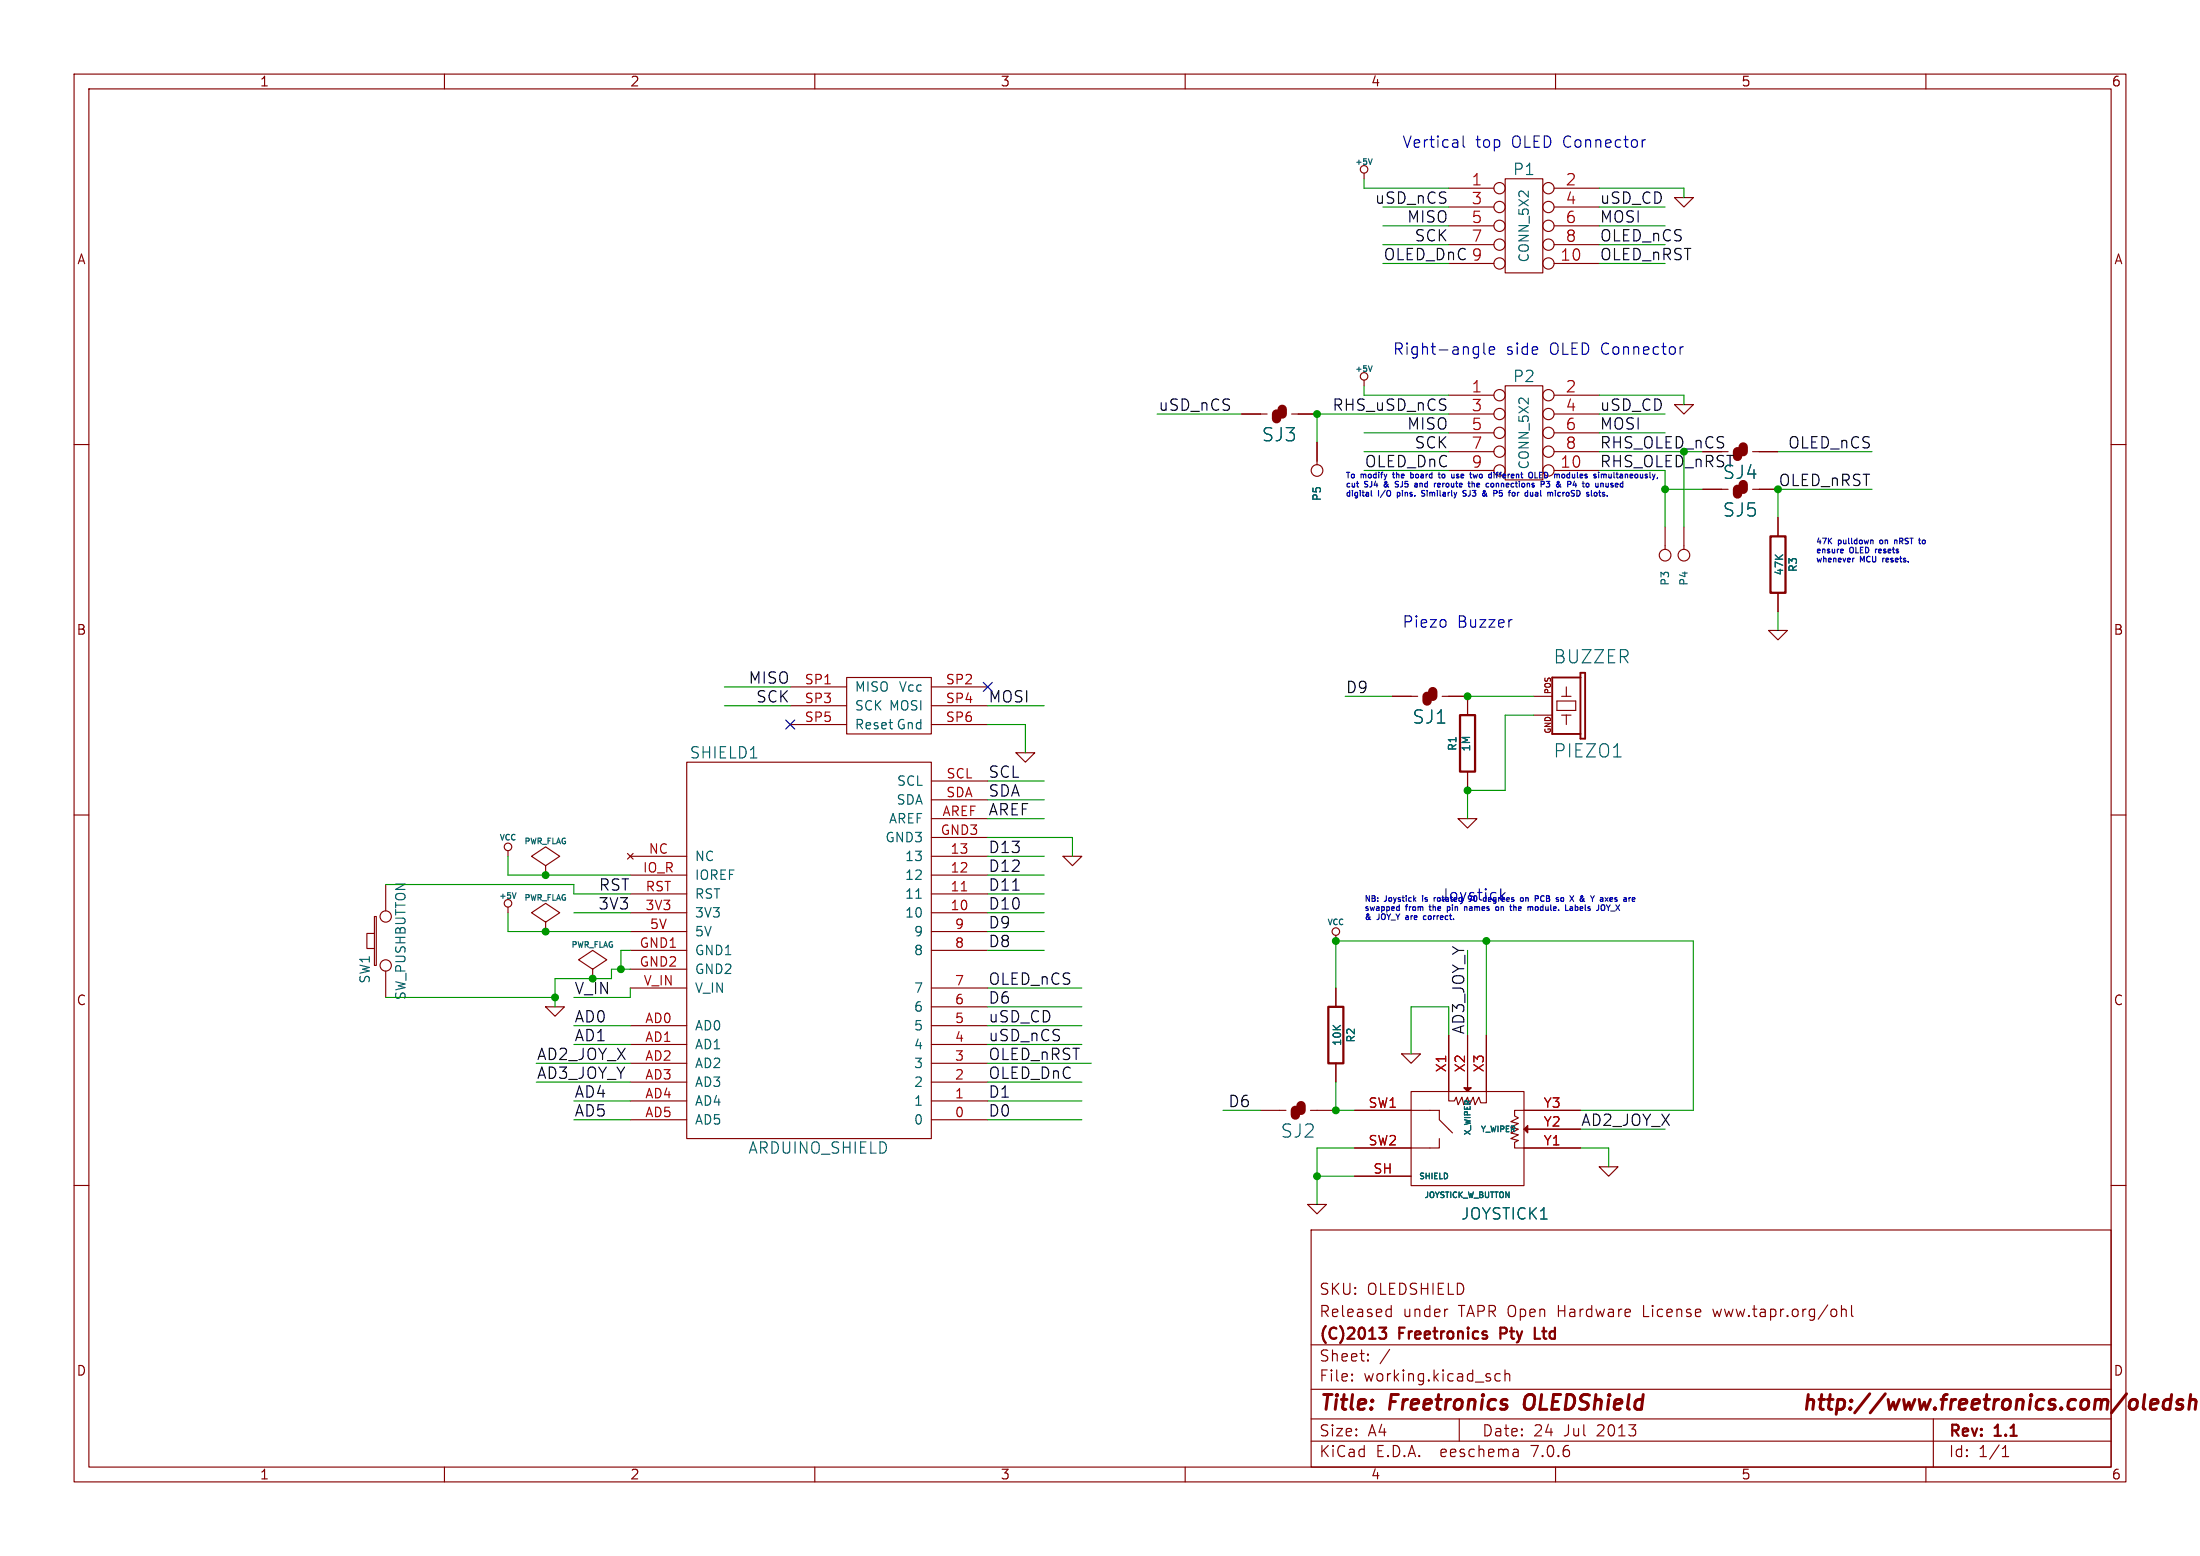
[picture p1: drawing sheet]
<svg xmlns="http://www.w3.org/2000/svg" width="297mm" height="210mm" viewBox="0 0 297 210" stroke-linecap="round" stroke-linejoin="round" font-family="sans-serif">
<g fill="none" stroke="#840000" stroke-width=".15">
<path d="M10 10h277v190h-277zM12 12h273v186h-273zM60 10v2M110 10v2M160 10v2M210 10v2M260 10v2M184.1 23.4v.7M195.6 25.4h6.1M195.6 35.6h6.1M195.6 27.9h6.1M195.6 30.5h6.1"/>
<path d="M195.6 33h6.1M203.2 24.1h5.1v12.7h-5.1zM209.8 25.4h6.1M209.8 35.6h6.1M209.8 27.9h6.1M209.8 30.5h6.1M209.8 33h6.1M226.1 26.7h2.5l-1.3 1.2zM10 60h2M167.6 55.9h3.5M174.4 55.9h3.4M177.8 59.7v3"/>
<path d="M184.1 51.3v.8M195.6 53.3h6.1M195.6 55.9h6.1M195.6 58.4h6.1M203.2 52.1h5.1v12.7h-5.1zM209.8 53.3h6.1M209.8 55.9h6.1M209.8 58.4h6.1M226.1 54.6h2.5l-1.3 1.3zM285 60h2M195.6 63.5h6.1M195.6 61h6.1"/>
<path d="M209.8 63.5h6.1M209.8 61h6.1M224.8 71.1v3.1M227.3 71.1v3.1M229.9 66h3.4M236.6 61h3.4M236.6 66h3.4M240 69.9v2.5M106.7 92.7h7.6M106.7 95.3h7.6M106.7 97.8h7.6M114.3 91.4h11.4v7.7h-11.4z"/>
<path d="M125.7 92.7h7.6M125.7 95.3h7.6M125.7 97.8h7.6M188 94h3.4M194.7 94h3.4v2.5M207 96.5h2.5M207 94h2.5M210.2 94.6h2.5v1.3h-2.5zM210.8 96.5h1.3M210.8 94h1.3M211.5 92.7v1.3M211.5 96.5v1.3"/>
<path d="M238.8 85.1h2.5l-1.3 1.3zM240 80v2.6M10 110h2M52.1 119.4v3.5M68.6 114.8v.8M73.7 116.8l1.9-1.2-1.9-1.3-1.9 1.3 1.9 1.2v1.3M73.7 118.1h.1M84.7 115.2l.8 .8M85.1 118.1h7.6M85.1 115.6h7.6M85.5 115.2l-.8 .8M92.7 102.9h33v50.8h-33z"/>
<path d="M125.7 118.1h7.6M125.7 115.6h7.6M125.7 110.5h7.6M125.7 113h7.6M125.7 105.4h7.6M125.7 108h7.6M137.2 101.6h2.5l-1.3 1.3zM143.5 115.6h2.5l-1.2 1.2zM196.8 110.5h2.6l-1.3 1.3zM198.1 104.1v2.6M285 110h2M50.5 123.7h.3v6.6h-.3z"/>
<path d="M50.5 126h-1v2h1M52.1 131.1v3.5M68.6 122.4v.8M73.7 124.5l1.9-1.3-1.9-1.3-1.9 1.3 1.9 1.3v1.2M73.7 125.7h.1M73.7 135.9h2.5l-1.3 1.3zM80 130.8l1.9-1.3-1.9-1.2-1.9 1.2 1.9 1.3v1.3M85.1 123.2h7.6M85.1 120.7h7.6M85.1 138.4h7.6M85.1 125.7h7.6M85.1 133.4h7.6"/>
<path d="M85.1 128.3h7.6M85.1 130.8h7.6M125.7 123.2h7.6M125.7 120.7h7.6M125.7 138.4h7.6M125.7 125.7h7.6M125.7 135.9h7.6M125.7 133.4h7.6M125.7 128.3h7.6M180.3 126.2v.8M180.3 133.4v2.5M195.6 139.7v8.9h.7l.3-.5 .2 1 .6-1 .2 1 .5-1 .3 1 .5-1 .2 1 .5-1 .3 .7h.8v-9.1"/>
<path d="M198.1 139.7v7.6M10 160h2M85.1 151.1h7.6M85.1 148.6h7.6M85.1 146.1h7.6M85.1 143.5h7.6M85.1 141h7.6M125.7 151.1h7.6M125.7 148.6h7.6M125.7 146.1h7.6M125.7 143.5h7.6M125.7 141h7.6"/>
<path d="M170.2 149.9h3.4M176.9 149.9h3.4M180.3 143.5v2.6M182.9 149.9h11.4v1.2l1.8 1.8M182.9 158.8h7.6M189.2 142.2h2.6l-1.3 1.3zM190.5 147.3h15.2v12.7h-15.2zM194.3 153.7v1.2h-11.4M205.7 152.4h7.7M213.4 149.9h-8.9v.7l.5 .3-1 .5 1 .2-1 .5 1 .3-1 .5 1 .3-1 .5 1 .2-.5 .3v.7h8.9M215.9 157.5h2.5l-1.2 1.3zM285 160h2"/>
<path d="M176.5 162.6h2.6l-1.3 1.2zM177 166h108v32h-108zM187.4 176.7l.4 .1M187.8 176.2v1.5M187.8 177.6l-.4 .1M195.3 176.7h.2M248.6 176.8a.37 .37 0 0 1 .6 .1v.8M248.6 176.2v1.5M250 176.2v1.3l.2 .2M60 198v2M110 198v2M160 198v2"/>
<path d="M177 194.5h108M177 191.5h108M177 187.5h108M177 181.5h108M182.5 186.3h.1l-.1 .1M182.5 186.3v.1M182.5 185.5v.1M182.5 185.5h.1l-.1 .1M184.7 183.6v.1M184.7 183.6h-.1l.1 .1M184.7 182.8v.1M184.7 182.8h-.1l.1 .1"/>
<path d="M187.6 182.1l-1.3 2M197 191.5v3M202.5 185.5l-.4-.1-.3 .3v.4l.2 .2 .1 .1 .4-.1M203.2 185.5a.37 .37 0 0 1 .6 .1v.8M203.2 184.9v1.5M204.9 195.7l.1 .9M205 196.5l-.2 .1M205 196h-.2M210 198v2M260 198v2M261 191.5v6.5M270.3 196.6h.9"/>
<path d="M270.3 195.5l.4-.4v1.5"/>
<circle cx="184.2" cy="22.9" r=".51"/>
<circle cx="202.4" cy="33" r=".76"/>
<circle cx="202.4" cy="35.6" r=".76"/>
<circle cx="202.4" cy="30.5" r=".76"/>
<circle cx="202.4" cy="27.9" r=".76"/>
<circle cx="202.4" cy="25.4" r=".76"/>
<circle cx="209" cy="35.6" r=".76"/>
<circle cx="209" cy="33" r=".76"/>
<circle cx="209" cy="25.4" r=".76"/>
<circle cx="209" cy="27.9" r=".76"/>
<circle cx="209" cy="30.5" r=".76"/>
<circle cx="184.2" cy="50.8" r=".51"/>
<circle cx="202.4" cy="55.9" r=".76"/>
<circle cx="202.4" cy="58.4" r=".76"/>
<circle cx="202.4" cy="53.3" r=".76"/>
<circle cx="209" cy="55.9" r=".76"/>
<circle cx="209" cy="53.3" r=".76"/>
<circle cx="209" cy="58.4" r=".76"/>
<circle cx="177.8" cy="63.5" r=".79"/>
<circle cx="202.4" cy="61" r=".76"/>
<circle cx="202.4" cy="63.5" r=".76"/>
<circle cx="209" cy="63.5" r=".76"/>
<circle cx="209" cy="61" r=".76"/>
<circle cx="224.8" cy="74.9" r=".79"/>
<circle cx="227.3" cy="74.9" r=".79"/>
<circle cx="68.6" cy="114.3" r=".51"/>
<circle cx="52.1" cy="123.7" r=".76"/>
<circle cx="52.1" cy="130.3" r=".76"/>
<circle cx="68.6" cy="121.9" r=".51"/>
<circle cx="180.3" cy="125.7" r=".51"/>
</g>
<g fill="none" stroke="#840000" stroke-width=".4">
<path d="M206 188.5a1.5 1.5 0 0 0 0 1.6M244 189.1a.49 .49 0 0 1 .9 .1l-.2 1M244.1 188.2l-.2 2M245.6 188.9h.7M245.9 188.2l-.2 1.7 .1 .2 .4 .1M246.7 188.9h.8M247.1 188.2l-.2 1.7v.2l.4 .1M248.1 189l.2-.1 .6 .1 .1 .3v.5a.66 .66 0 0 1-1 .3M248.1 188.9l-.2 2M249.8 190l.1 .1-.1 .1M249.8 190l-.1 .1 .1 .1M249.8 190v.2"/>
<path d="M249.9 189v.2M249.9 189l.1 .1-.1 .1M249.9 189l-.1 .1 .1 .1M252.4 188.1l-2 2.6M254.5 188.1l-2 2.6M254.9 188.9l.2 1.3 .5-.9"/>
</g>
<path d="M239 72.4h2v7.6h-2zM197.1 96.5h2v7.6h-2zM179.3 135.9h2.1v7.6h-2.1zM186.2 179.2h.9l-.5 .6a.41 .41 0 0 1 .5 .2v.4l-.1 .2-.6 .1-.2-.2M202.6 180h.5M203.1 179.2h-.5v1.5M207.2 179.2v1.5h.7" fill="none" stroke="#840000" stroke-width=".3"/>
<path d="M185.2 21.4l-.2 .8M185.2 49.4l-.2 .7M217.8 102.2h1M69.7 120.5l-.3 .7M123.6 121.2h.8" fill="none" stroke="#006464" stroke-width=".15"/>
<path d="M213.4 90.8h.6v8.9h-.6zM213.4 91.4h-3.9v7.7h3.9" fill="none" stroke="#840000" stroke-width=".25"/>
<path d="M172.3 55.9v.6M173.1 55.2v.7M234.6 66v.7M235.3 60.3v.7M235.3 65.4v.6M192.7 94v.6M193.4 93.3v.7M174.9 149.9v.6M175.6 149.2v.7" fill="none" stroke="#840000" stroke-width="1.3"/>
<g fill="#840000" stroke="#840000" stroke-width=".15">
<path d="M197.6 146.8h1l-.5 .5z"/>
<path d="M205.7 152.4l.5-.5v1z"/>
</g>
<path d="M129.8 120.2h.7" fill="none" stroke="#a90000" stroke-width=".15"/>
<path d="M136.7 120.1h.9" fill="none" stroke="#0f0f0f" stroke-width=".15"/>
<g fill="none" stroke="#0000c2" stroke-width=".15">
<path d="M197.5 18.4v1.3l.2 .2M222.1 18.9h-.3l-.1 .2M199.5 46.8l.1 .1M199.6 46.8v1.2l-.1 .3M199.6 47.7l-.1 .1M200.3 46.3v1.3l.2 .2M201.1 47.3l.7-.1-.1-.3-.4-.1-.2 .2v.7l.2 .1 .4-.1M227.2 46.8l-.2 .1-.2 .2M183.1 65.2h.3M183.3 65.7h.1M184.6 66.5l.2 .1v.4M184.8 66.9l-.3 .1"/>
<path d="M184.8 66.6l-.3 .1M185.1 66.2v.7l.1 .1M186.9 65.4v.3M188.4 65.7h.3M188.5 65l-.1 .1v.2l.3 .1M188.6 66.5v.7M188.6 66.9l.1 .1M188.7 65h.1M188.7 66.5h-.1M190.5 63.7v.8M190.8 64.4l-.3 .1M191.1 65.2l.2 .1v.4"/>
<path d="M191.3 65.7h-.2M191.3 65.4h-.2M191.9 66.9h.4M192.1 66.2l-.2 .1v.2l.4 .1M192.2 66.2h.1M194.1 65.5l.3-.1v-.1l-.2-.1-.1 .1v.4h.3M194.3 63.7v.7l.1 .1M194.7 64.1v.3l.2 .1M196.6 64.5h.3M196.9 64h-.2l-.1 .1 .1 .1 .2 .1M197.6 66.2l-.1 .2 .4 .2v.2l-.1 .2-.3-.1M197.8 66.2h.1"/>
<path d="M198.7 65.3h.3l.1 .4M198.7 65v.7M199.5 64l-.2 .5-.1-.4M199.5 65.2l-.1 .1v.3l.1 .1M199.7 65.4l-.3 .1M200.5 66.8l.3 .2M200.7 66.6l-.1 .1M201.6 65.3v.4M202 64h.2M202 65.2v.5M202.2 65.2l-.2 .1M202.2 63.7l-.1 .2v.6"/>
<path d="M202.4 64h.3M202.4 66.5h.3l.1 .1v.3h-.4M202.5 63.8v.7M204.9 66.5v.5M205.1 66.5l-.2 .1M207.2 63.7v.8h.4M207.3 66.5h.3v.5M207.6 66.6l-.3 .2 .1 .2 .2-.1M207.8 64.1h.3M208.2 63.7h-.4v.8h.4M209.2 65l-.2 .3h.2v.4h-.1h-.4M210.3 66.9h.4"/>
<path d="M210.7 66.5h-.4M211 66.5v.5M211.1 66.5l-.1 .1M211.6 65h.3l.2 .1-.1 .2-.4 .1M211.8 64h.1M211.9 64.5h-.2M211.9 63.7v.8M213.6 65.2h.3M213.7 65v.6l.2 .1M214.1 65.3v.4M215.8 66.5h.3M215.9 66.2v.7l.2 .1"/>
<path d="M216.1 65.3l.2-.1 .1 .1M216.1 65.2v.5M216.6 66.5h-.2l-.1 .1 .4 .2M216.7 66.9l-.2 .1-.2-.1M216.8 64.1v.4M217.2 64v.5l.3-.1M217.5 64v.5M218.1 65.5l.3-.1v-.1l-.2-.1-.1 .1v.4h.3M248.6 74.1l.2 .1v.1l-.3 .1M248.8 74.6h-.2M250.1 75.3v.5M250.3 75.3l-.2 .2"/>
<path d="M252.6 72.9l.3 .1v.4M253.2 74.1v.5M253.3 74.2l-.1 .1M253.8 73v.3M254.2 75.3v.5M254.2 75.4v.1M255.8 73l.3-.1v.5M255.8 72.9v.5M259.8 72.9l-.3 .1v.3l.3 .1M195.1 83.8l.1 .1-.1 .6M204 83.6h.1M202.6 120v1.5"/>
<path d="M188.7 122.4h.2M188.9 122.1v.8M188.9 122.8l-.2 .1M189.8 123.9v.2M190.9 121.4l.2 .3M191.1 121.1l-.2 .3M192.1 120.9v.1M192.1 121.1v.6M192.5 123.6h-.2l-.1 .1v.4h.3M192.9 122.4h.3M195.4 122.8h.3M195.4 122.4v.7"/>
<path d="M198 122.5v.4M202.2 122.8l-.1 .1M202.6 122.4v.5M202.9 122.4h-.3M203.2 120.5l-.6 .5M205.1 122.4l-.1 .1v.3l.1 .1M205.4 122.6h-.4M206 121.1v.6M206 121.2h.3v.5M207.3 122.5l.1-.1 .3 .1-.1 .3-.2 .1-.1-.2M208.3 120.9l.2 .1M208.5 121.6l-.2 .1"/>
<path d="M208.8 121.3h.2M209 120.9h-.2v.8h.3M211.9 120.9l.5 .8M212 122.4l.3 .1v.4M212.3 122.8l-.3 .1M212.3 122.6h-.3M212.4 120.9l-.5 .8M212.7 122.4h.2l.1 .1v.3h-.3M212.7 122.1v.8M213.7 121.5l.2 .2M213.8 121.3l-.1 .3M216.9 122.1l.2 .4"/>
<path d="M217.1 122.5v.4M217.4 122.1l-.3 .4M217.5 123h.5M217.6 121.1l-.3 .2 .1 .3 .2 .1M217.7 121.3l-.4 .1M218.1 122.1l.5 .8M218.6 122.1l-.5 .8"/>
</g>
<g fill="none" stroke="#009600" stroke-width=".15">
<path d="M184.1 24.1v1.3h11.5M186.7 27.9h8.9M186.7 30.5h8.9M186.7 35.6h8.9M186.7 33h8.9M215.9 25.4h11.4v1.3M215.9 27.9h8.9M215.9 30.5h8.9M215.9 35.6h8.9M215.9 33h8.9M156.2 55.9h11.4M184.1 58.4h11.5"/>
<path d="M184.1 52.1v1.2h11.5M195.6 55.9h-17.8v3.8M215.9 53.3h11.4v1.3M215.9 58.4h8.9M215.9 55.9h8.9M184.1 63.5h11.5M184.1 61h11.5M215.9 61h11.4v10.1M215.9 63.5h8.9v7.6M224.8 66h5.1M240 61h12.7M252.7 66h-12.7v3.9"/>
<path d="M97.8 95.3h8.9M97.8 92.7h8.9M133.3 95.3h7.7M133.3 97.8h5.1v3.8M181.6 94h6.4M198.1 94h8.9M207 96.5h-3.8v10.2h-5.1v3.8M240 82.6v2.5M52.1 119.4h25.4v1.3h7.6M68.6 115.6v2.5h16.5M133.3 118.1h7.7M133.3 113h11.5v2.6"/>
<path d="M133.3 105.4h7.7M133.3 108h7.7M133.3 115.6h7.7M133.3 110.5h7.7M52.1 134.6h22.8M68.6 123.2v2.5h16.5M77.5 138.4h7.6M77.5 123.2h7.6M80 132.1h-5.1v3.8M85.1 133.4v1.2h-7.6M85.1 130.8h-2.6v1.3M85.1 128.3h-1.3v2.5"/>
<path d="M133.3 125.7h7.7M133.3 133.4h12.7M133.3 135.9h12.7M133.3 128.3h7.7M133.3 138.4h12.7M133.3 120.7h7.7M133.3 123.2h7.7M180.3 133.4v-6.4h48.3v22.9h-15.2M195.6 139.7v-3.8h-5.1v6.3M198.1 128.3v11.4M200.7 127v12.7M72.4 146.1h12.7"/>
<path d="M72.4 143.5h12.7M77.5 141h7.6M77.5 148.6h7.6M77.5 151.1h7.6M133.3 141h12.7M133.3 148.6h12.7M133.3 151.1h12.7M133.3 146.1h12.7M133.3 143.5h14M165.1 149.9h5.1M177.8 158.8h5.1M180.3 146.1v3.8h2.6"/>
<path d="M182.9 154.9h-5.1v7.7M213.4 154.9h3.8v2.6M213.4 152.4h11.4"/>
</g>
<path d="M106.1 97.2l1.2 1.2M107.3 97.2l-1.2 1.2M132.7 92.1l1.3 1.2M134 92.1l-1.3 1.2" fill="none" stroke="#000084" stroke-width=".15"/>
<g fill="#009600" stroke="#009600" stroke-width=".15">
<circle cx="73.7" cy="125.7" r=".46"/>
<circle cx="73.7" cy="118.1" r=".46"/>
<circle cx="80" cy="132.1" r=".46"/>
<circle cx="74.9" cy="134.6" r=".46"/>
<circle cx="83.8" cy="130.8" r=".46"/>
<circle cx="198.1" cy="106.7" r=".46"/>
<circle cx="180.3" cy="127" r=".46"/>
<circle cx="200.7" cy="127" r=".46"/>
<circle cx="198.1" cy="94" r=".46"/>
<circle cx="224.8" cy="66" r=".46"/>
<circle cx="177.8" cy="158.8" r=".46"/>
<circle cx="180.3" cy="149.9" r=".46"/>
<circle cx="177.8" cy="55.9" r=".46"/>
</g>
<g font-size="2.8" fill="#840000">
<text x="178" y="190.9">Title:</text>
<text x="187.7" y="190.9">Freetronics</text>
<text x="206.6" y="190.9">OLEDShield</text>
<text x="255.9" y="190.9">http://www.freetronics.com/oled</text>
</g>
<g font-size="2.5" fill="#006464">
<text x="170.3" y="59.8">SJ3</text>
<text x="232.5" y="64.9">SJ4</text>
<text x="232.5" y="70">SJ5</text>
<text x="209.7" y="89.8">BUZZER</text>
<text x="190.6" y="97.9">SJ1</text>
<text x="209.7" y="102.5">PIEZO1</text>
<text x="172.8" y="153.8">SJ2</text>
</g>
<g font-size="2.1" fill="#0000c2">
<text x="189.2" y="20.1">Vertical</text>
<text x="199.2" y="20.1">top</text>
<text x="204.1" y="20.1">OLED Connector</text>
<text x="188" y="48">Right-angle</text>
<text x="203.3" y="48">side</text>
<text x="209.2" y="48">OLED Connector</text>
<text x="184.1" y="63.2">OLED_DnC</text>
<text x="210.6" y="63.2">10</text>
<text x="215.9" y="63.2">RHS_OLED_nRST</text>
<text x="189.2" y="84.8">Piezo</text>
<text x="196.7" y="84.8">Buzzer</text>
<text x="194.3" y="121.7">Joystick</text>
</g>
<g font-size="2.1" fill="#006464">
<text x="204.2" y="23.9">P1</text>
<text x="204.2" y="51.8">P2</text>
<text x="93" y="102.6">SHIELD1</text>
<text x="100.9" y="155.9">ARDUINO_SHIELD</text>
<text x="197.2" y="164.8">JOYSTICK1</text>
</g>
<g font-size="2.1" fill="#0f0f0f">
<text x="185.6" y="27.6">uSD_nCS</text>
<text x="215.9" y="27.6">uSD_CD</text>
<text x="186.7" y="35.2">OLED_DnC 9</text>
<text x="189.9" y="30.2">MISO</text>
<text x="190.9" y="32.7">SCK</text>
<text x="215.9" y="35.2">OLED_nRST</text>
<text x="215.9" y="32.7">OLED_nCS</text>
<text x="215.9" y="30.2">MOSI</text>
<text x="156.3" y="55.6">uSD_nCS</text>
<text x="179.8" y="55.6">RHS_uSD_nCS</text>
<text x="189.9" y="58.1">MISO</text>
<text x="215.9" y="58.1">MOSI</text>
<text x="215.9" y="55.6">uSD_CD</text>
<text x="190.9" y="60.6">SCK</text>
<text x="241.3" y="60.6">OLED_nCS</text>
<text x="101" y="92.4">MISO</text>
<text x="102" y="94.9">SCK</text>
<text x="133.3" y="94.9">MOSI</text>
<text x="181.6" y="93.7">D9</text>
<text x="133.3" y="105.1">SCL</text>
<text x="133.3" y="107.6">SDA</text>
<text x="133.3" y="110.2">AREF</text>
<text x="133.3" y="117.8">D12</text>
<text x="133.3" y="115.3">D13</text>
<text x="80.7" y="122.9">3V3</text>
<text x="80.8" y="120.3">RST</text>
<text x="133.3" y="125.4">D9</text>
<text x="133.3" y="122.9">D10</text>
<text x="133.3" y="120.3">D11</text>
<text x="133.3" y="128">D8</text>
<text x="133.3" y="133">OLED_nCS</text>
<text x="133.3" y="135.6">D6</text>
<text x="72.4" y="143.2">AD2_JOY_X</text>
<text x="77.5" y="140.7">AD1</text>
<text x="77.5" y="138.1">AD0</text>
<text x="133.3" y="140.7">uSD_nCS</text>
<text x="133.3" y="138.1">uSD_CD</text>
<text x="133.3" y="143.2">OLED_nRST</text>
<text x="197.8" y="139.7" transform="rotate(-90 197.8 139.7)">AD3_JOY_Y</text>
<text x="72.4" y="145.7">AD3_JOY_Y</text>
<text x="77.5" y="148.3">AD4</text>
<text x="133.3" y="148.3">D1</text>
<text x="133.3" y="145.7">OLED_DnC</text>
<text x="165.8" y="149.5">D6</text>
<text x="77.5" y="150.8">AD5</text>
<text x="133.3" y="150.8">D0</text>
<text x="213.4" y="152.1">AD2_JOY_X</text>
</g>
<g font-size="2.1" fill="#a90000">
<text x="198.6" y="25.1">1</text>
<text x="198.6" y="27.7">3</text>
<text x="211.3" y="25.1">2</text>
<text x="211.3" y="27.7">4</text>
<text x="198.6" y="30.2">5</text>
<text x="198.6" y="32.8">7</text>
<text x="210.6" y="35.3">10</text>
<text x="211.3" y="30.2">6</text>
<text x="211.3" y="32.8">8</text>
<text x="198.6" y="53.1">1</text>
<text x="211.3" y="53.1">2</text>
<text x="198.6" y="55.6">3</text>
<text x="198.6" y="58.2">5</text>
<text x="211.3" y="55.6">4</text>
<text x="211.3" y="58.2">6</text>
<text x="198.6" y="60.7">7</text>
<text x="198.6" y="63.2">9</text>
<text x="211.3" y="60.7">8</text>
</g>
<g font-size="2.1" fill="#009600">
<text x="215.9" y="60.6">RHS_OLED_nCS</text>
<text x="240" y="65.7">OLED_nRST</text>
<text x="77.5" y="134.3">V_IN</text>
</g>
<g font-size="2.1" fill="#840000">
<text x="178" y="178">Released</text>
<text x="178" y="175">SKU:</text>
<text x="184.5" y="175">OLEDSHIELD</text>
<text x="189.4" y="178">under</text>
<text x="197" y="178">TAPR Open</text>
<text x="210.6" y="178">Hardware</text>
<text x="222.2" y="178">License</text>
<text x="231.9" y="178">www.tapr.org/ohl</text>
<text x="178" y="184">Sheet:</text>
<text x="178" y="181.2">(C)2013</text>
<text x="189" y="181.2">Freetronics</text>
<text x="203.2" y="181.2">Pty</text>
<text x="208.4" y="181.2">Ltd</text>
<text x="178" y="186.7">File:</text>
<text x="184.1" y="186.7">working.kicad_sch</text>
<text x="178" y="196.9">KiCad</text>
<text x="178" y="194.1">Size:</text>
<text x="184.7" y="194.1">A4</text>
<text x="185.7" y="196.9">E.D.A.</text>
<text x="194.6" y="196.9">eeschema</text>
<text x="200" y="194.1">Date:</text>
<text x="207" y="196.9">7.0.6</text>
<text x="207" y="194.1">24</text>
<text x="211.2" y="194.1">Jul</text>
<text x="215.8" y="194.1">2013</text>
<text x="263" y="194.3">Rev:</text>
<text x="263" y="196.9">Id:</text>
<text x="267.1" y="196.9">1/1</text>
<text x="269.4" y="194.3">1.1</text>
</g>
<g font-size="1.8" fill="#840000">
<text x="35" y="11.9">1</text>
<text x="85" y="11.9">2</text>
<text x="135" y="11.9">3</text>
<text x="185" y="11.9">4</text>
<text x="235" y="11.9">5</text>
<text x="285" y="11.9">6</text>
<text x="10.3" y="35.9">A</text>
<text x="285.3" y="35.9">A</text>
<text x="10.3" y="85.9">B</text>
<text x="285.3" y="85.9">B</text>
<text x="10.3" y="135.9">C</text>
<text x="285.3" y="135.9">C</text>
<text x="10.3" y="185.9">D</text>
<text x="285.3" y="185.9">D</text>
<text x="35" y="199.9">1</text>
<text x="85" y="199.9">2</text>
<text x="135" y="199.9">3</text>
<text x="185" y="199.9">4</text>
<text x="235" y="199.9">5</text>
<text x="285" y="199.9">6</text>
</g>
<g font-size="1.8" fill="#006464">
<text x="206.6" y="35.5" transform="rotate(-90 206.6 35.5)">CONN_5X2</text>
<text x="206.6" y="63.5" transform="rotate(-90 206.6 63.5)">CONN_5X2</text>
<text x="115.3" y="93.6">MISO</text>
<text x="121.2" y="93.6">Vcc</text>
<text x="115.3" y="96.1">SCK MOSI</text>
<text x="115.3" y="98.7">Reset Gnd</text>
<text x="121" y="106.3">SCL</text>
<text x="119.4" y="113.9">GND3</text>
<text x="119.9" y="111.4">AREF</text>
<text x="120.9" y="108.8">SDA</text>
<text x="93.7" y="119">IOREF</text>
<text x="93.7" y="116.4">NC</text>
<text x="122.1" y="119">12</text>
<text x="122.1" y="116.4">13</text>
<text x="93.7" y="124.1">3V3</text>
<text x="93.7" y="121.5">RST</text>
<text x="122.1" y="124.1">10</text>
<text x="122.1" y="121.5">11</text>
<text x="93.7" y="126.6">5V</text>
<text x="93.7" y="129.1">GND1</text>
<text x="93.7" y="131.7">GND2</text>
<text x="123.3" y="129.1">8</text>
<text x="123.3" y="126.6">9</text>
<text x="50.1" y="132.8" transform="rotate(-90 50.1 132.8)">SW1</text>
<text x="55" y="135.1" transform="rotate(-90 55 135.1)">SW_PUSHBUTTON</text>
<text x="93.7" y="134.2">V_IN</text>
<text x="123.3" y="136.8">6</text>
<text x="123.3" y="134.2">7</text>
<text x="93.7" y="139.3">AD0</text>
<text x="93.7" y="141.8">AD1</text>
<text x="123.3" y="141.8">4</text>
<text x="123.3" y="139.3">5</text>
<text x="93.7" y="144.4">AD2</text>
<text x="93.7" y="146.9">AD3</text>
<text x="93.7" y="149.5">AD4</text>
<text x="123.3" y="149.5">1</text>
<text x="123.3" y="146.9">2</text>
<text x="123.3" y="144.4">3</text>
<text x="93.7" y="152">AD5</text>
<text x="123.3" y="152">0</text>
</g>
<g font-size="1.8" fill="#a90000">
<text x="108.5" y="92.5">SP1</text>
<text x="108.5" y="95">SP3</text>
<text x="127.6" y="92.5">SP2</text>
<text x="127.6" y="95">SP4</text>
<text x="108.5" y="97.5">SP5</text>
<text x="127.6" y="97.5">SP6</text>
<text x="127.7" y="107.7">SDA</text>
<text x="127.7" y="105.2">SCL</text>
<text x="126.9" y="112.8">GND3</text>
<text x="127.1" y="110.2">AREF</text>
<text x="86.7" y="117.9">IO_R</text>
<text x="87.5" y="115.3">NC</text>
<text x="128.2" y="117.9">12</text>
<text x="128.2" y="115.3">13</text>
<text x="87" y="122.9">3V3</text>
<text x="87.1" y="120.4">RST</text>
<text x="87.6" y="125.5">5V</text>
<text x="128.2" y="122.9">10</text>
<text x="128.2" y="120.4">11</text>
<text x="128.8" y="125.5">9</text>
<text x="86.3" y="128">GND1</text>
<text x="86.3" y="130.6">GND2</text>
<text x="128.8" y="128">8</text>
<text x="86.8" y="133.1">V_IN</text>
<text x="128.8" y="135.6">6</text>
<text x="128.8" y="133.1">7</text>
<text x="87" y="138.2">AD0</text>
<text x="87" y="140.7">AD1</text>
<text x="87" y="143.3">AD2</text>
<text x="128.8" y="143.3">3</text>
<text x="128.8" y="140.7">4</text>
<text x="128.8" y="138.2">5</text>
<text x="87" y="145.8">AD3</text>
<text x="87" y="148.3">AD4</text>
<text x="128.8" y="148.3">1</text>
<text x="128.8" y="145.8">2</text>
<text x="184.7" y="149.6">SW1</text>
<text x="195.3" y="144.8" transform="rotate(-90 195.3 144.8)">X1</text>
<text x="197.9" y="144.8" transform="rotate(-90 197.9 144.8)">X2</text>
<text x="200.4" y="144.8" transform="rotate(-90 200.4 144.8)">X3</text>
<text x="208.3" y="149.6">Y3</text>
<text x="87" y="150.9">AD5</text>
<text x="128.8" y="150.9">0</text>
<text x="184.7" y="154.7">SW2</text>
<text x="208.3" y="154.7">Y1</text>
<text x="208.3" y="152.1">Y2</text>
<text x="185.3" y="158.5">SH</text>
</g>
<g font-size="1.4" fill="#006464">
<text x="178.5" y="67.7" transform="rotate(-90 178.5 67.7)">P5</text>
<text x="240.9" y="77.8" transform="rotate(-90 240.9 77.8)">47K</text>
<text x="242.8" y="77.3" transform="rotate(-90 242.8 77.3)">R3</text>
<text x="225.5" y="79.2" transform="rotate(-90 225.5 79.2)">P3</text>
<text x="228.1" y="79.2" transform="rotate(-90 228.1 79.2)">P4</text>
<text x="196.8" y="101.4" transform="rotate(-90 196.8 101.4)">R1</text>
<text x="198.7" y="101.5" transform="rotate(-90 198.7 101.5)">1M</text>
<text x="181.3" y="141.3" transform="rotate(-90 181.3 141.3)">10K</text>
<text x="183.1" y="140.8" transform="rotate(-90 183.1 140.8)">R2</text>
</g>
<g font-size="1.1" fill="#006464">
<text x="182.8" y="22.5">+5V</text>
<text x="182.8" y="50.4">+5V</text>
<text x="67.3" y="113.6">VCC</text>
<text x="70.7" y="114.1">PWR_FLAG</text>
<text x="67.3" y="121.5">+5V</text>
<text x="70.7" y="121.8">PWR_FLAG</text>
<text x="179.1" y="125.1">VCC</text>
<text x="77" y="128.1">PWR_FLAG</text>
<text x="198.7" y="153.4" transform="rotate(-90 198.7 153.4)">X_WIPER</text>
<text x="199.7" y="153">Y_WIPER</text>
<text x="191.5" y="159.4">SHIELD</text>
<text x="192.2" y="161.9">JOYSTICK_W_BUTTON</text>
</g>
<g font-size="1.1" fill="#0000c2">
<text x="181.6" y="64.6">To</text>
<text x="181.6" y="65.8">cut</text>
<text x="183.8" y="64.6">modify</text>
<text x="184.3" y="65.8">SJ4</text>
<text x="187.2" y="65.8">&amp;</text>
<text x="188.4" y="64.6">the</text>
<text x="189" y="65.8">SJ5</text>
<text x="191.1" y="64.6">board</text>
<text x="191.9" y="65.8">and</text>
<text x="194.9" y="65.8">reroute</text>
<text x="195.2" y="64.6">to</text>
<text x="197.2" y="64.6">use</text>
<text x="199.8" y="65.8">the</text>
<text x="200.1" y="64.6">two</text>
<text x="202.5" y="65.8">connections</text>
<text x="202.9" y="64.6">different</text>
<text x="208.6" y="64.6">OLED</text>
<text x="210.2" y="65.8">P3</text>
<text x="212.3" y="64.6">modules</text>
<text x="212.6" y="65.8">&amp;</text>
<text x="214.4" y="65.8">P4</text>
<text x="216.8" y="65.8">to</text>
<text x="218" y="64.6">simultaneously,</text>
<text x="218.8" y="65.8">unused</text>
<text x="181.6" y="67.1">digital</text>
<text x="186.1" y="67.1">I/O</text>
<text x="189" y="67.1">pins.</text>
<text x="192.6" y="67.1">Similarly</text>
<text x="198.5" y="67.1">SJ3</text>
<text x="201.4" y="67.1">&amp;</text>
<text x="203.2" y="67.1">P5</text>
<text x="205.6" y="67.1">for</text>
<text x="208.1" y="67.1">dual</text>
<text x="211.4" y="67.1">microSD</text>
<text x="217" y="67.1">slots.</text>
<text x="245.1" y="73.5">47K</text>
<text x="245.1" y="74.7">ensure</text>
<text x="245.1" y="76">whenever</text>
<text x="248.2" y="73.5">pulldown</text>
<text x="249.8" y="74.7">OLED</text>
<text x="251.2" y="76">MCU</text>
<text x="253.5" y="74.7">resets</text>
<text x="254.1" y="73.5">on</text>
<text x="254.5" y="76">resets.</text>
<text x="256.4" y="73.5">nRST</text>
<text x="260" y="73.5">to</text>
<text x="184.1" y="121.8">NB:</text>
<text x="184.1" y="123">swapped</text>
<text x="184.1" y="124.2">&amp;</text>
<text x="186" y="124.2">JOY_Y</text>
<text x="187" y="121.8">Joystick</text>
<text x="189.9" y="123">from</text>
<text x="190.1" y="124.2">are</text>
<text x="192.4" y="121.8">is</text>
<text x="192.8" y="124.2">correct.</text>
<text x="193.4" y="123">the</text>
<text x="194.2" y="121.8">rotated</text>
<text x="196" y="123">pin</text>
<text x="198.6" y="123">names</text>
<text x="199.2" y="121.8">90</text>
<text x="201.5" y="121.8">degrees</text>
<text x="203.2" y="123">on</text>
<text x="205.5" y="123">the</text>
<text x="206.8" y="121.8">on</text>
<text x="208.1" y="123">module.</text>
<text x="209.1" y="121.8">PCB</text>
<text x="212.3" y="121.8">so</text>
<text x="213.5" y="123">Labels</text>
<text x="214.5" y="121.8">X</text>
<text x="216.1" y="121.8">&amp;</text>
<text x="217.9" y="121.8">Y</text>
<text x="219.4" y="121.8">axes</text>
</g>
<g font-size="1.1" fill="#840000">
<text x="209.6" y="93.8" transform="rotate(-90 209.6 93.8)">POS</text>
<text x="209.6" y="99.1" transform="rotate(-90 209.6 99.1)">GND</text>
</g>
</svg>
